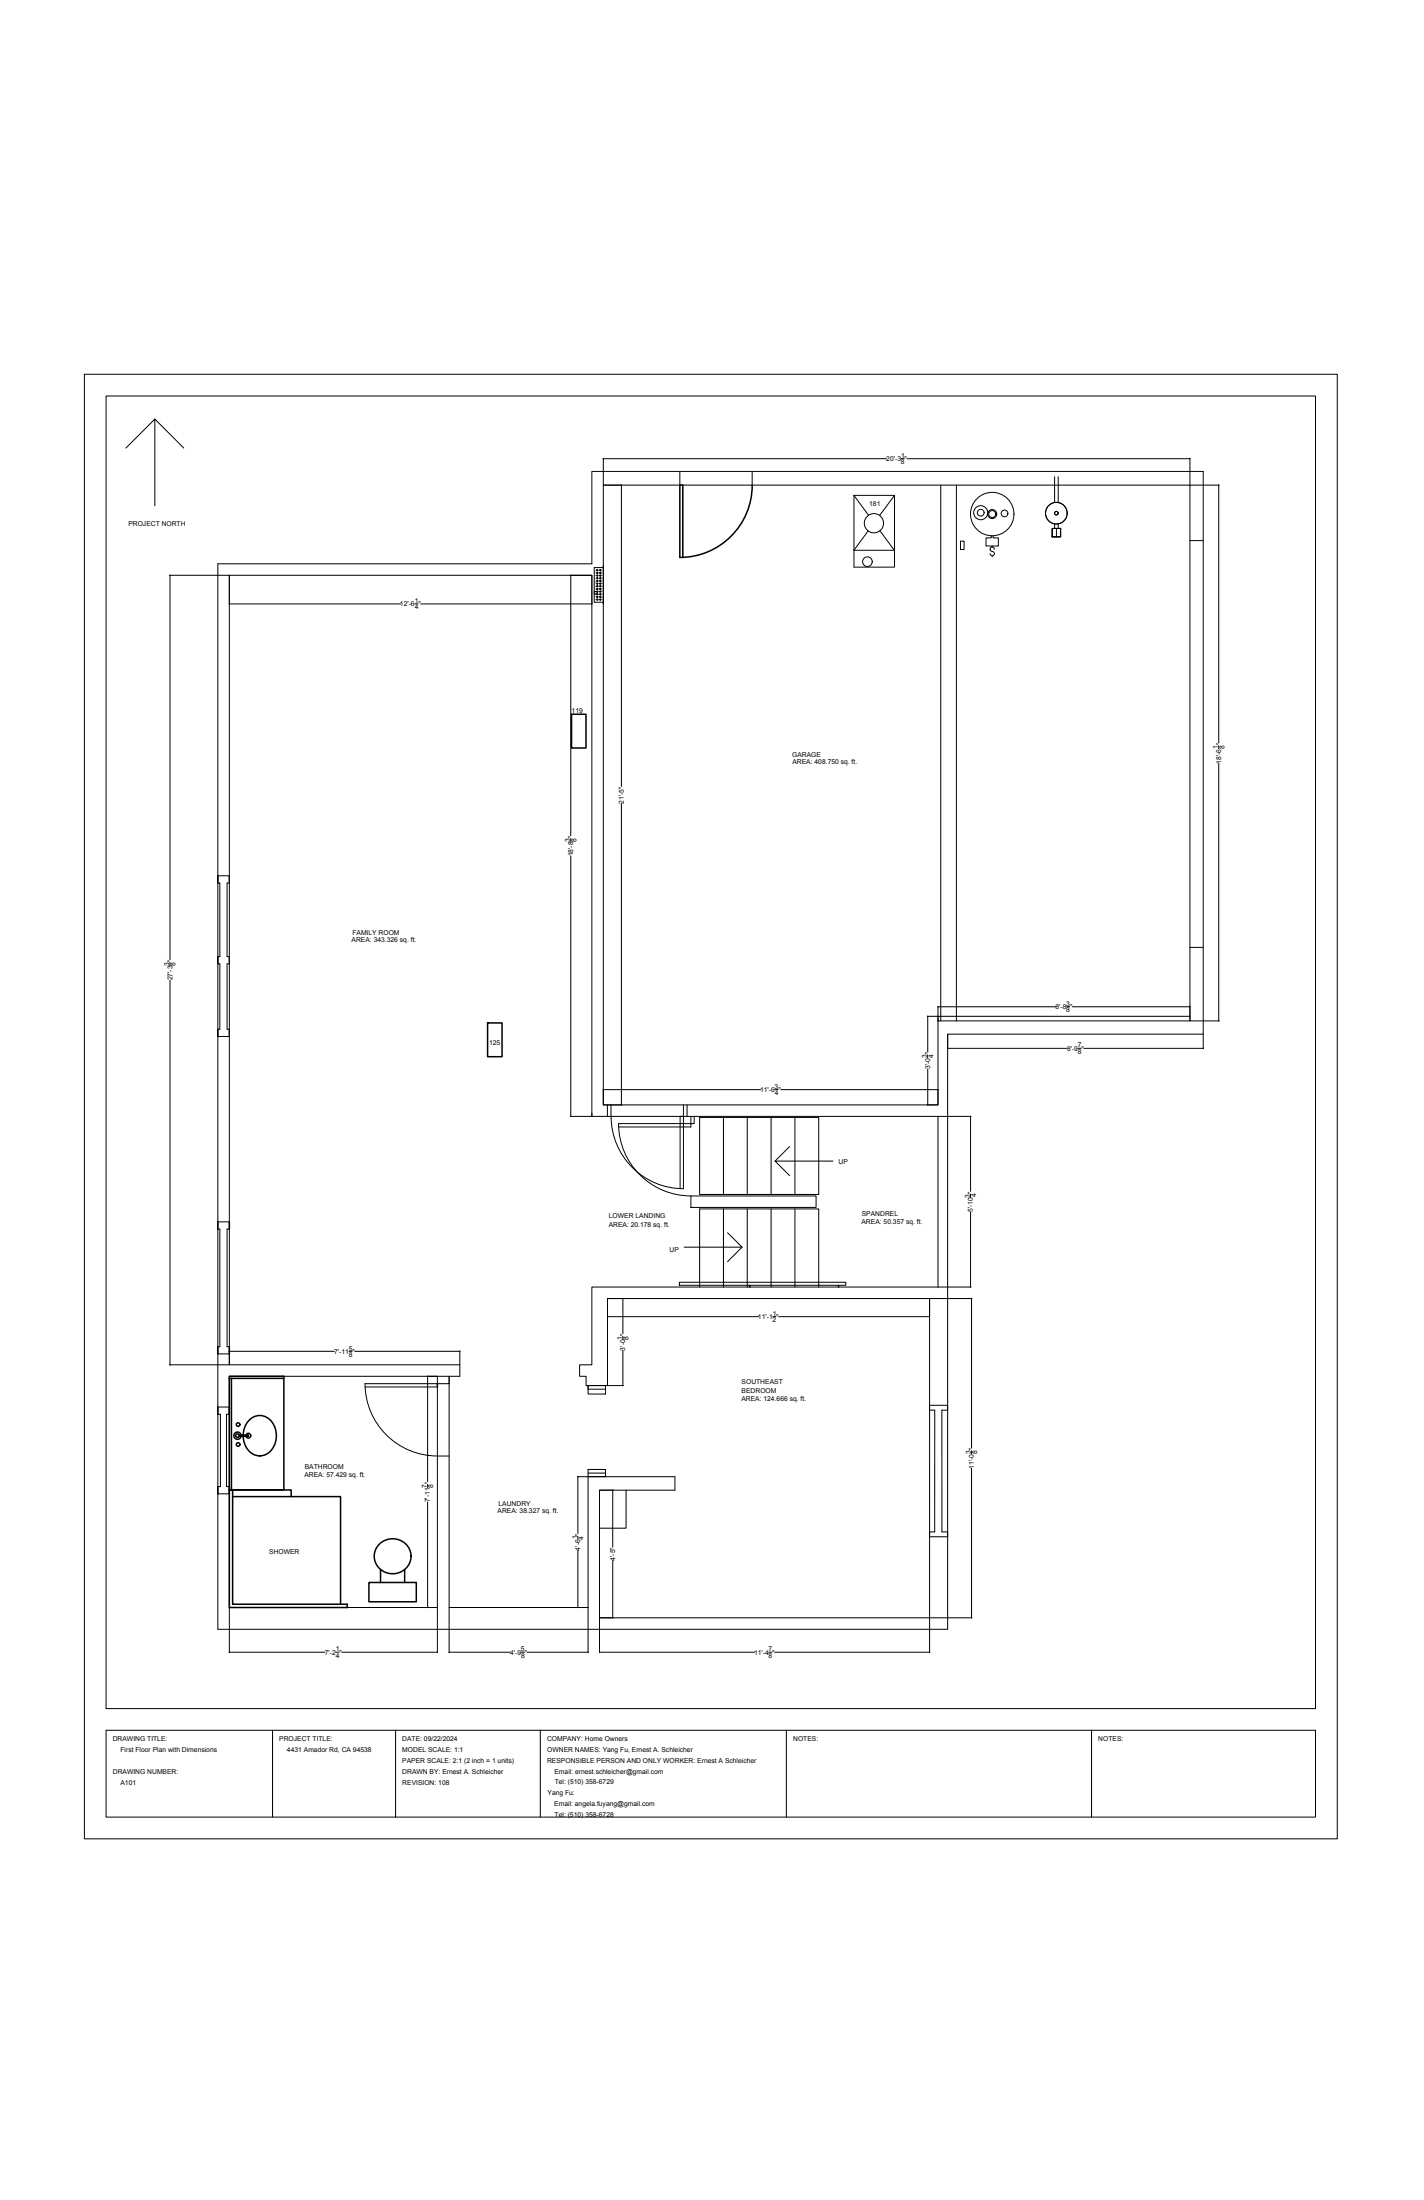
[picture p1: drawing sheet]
<svg xmlns="http://www.w3.org/2000/svg" width="279mm" height="432mm" viewBox="0 0 279 432" stroke-linecap="round" stroke-linejoin="round" font-family="sans-serif">
<!-- layer: A101-Floorplan-1st-floor -->
<g fill="none" stroke="#000" stroke-width=".2">
<path d="M133.4 92.5v2.7M147.6 92.5v2.7M167.6 97.2v14.1h7.9v-14.1M167.6 97.2h7.9l-2.9 4M167.6 97.2l2.8 3.9M184.6 95.2v105.2M187.6 95.2v105.2M206.9 93.6v5M207.6 93.6v5M42.7 110.7h73.4v-18.2h120v110.5h-50.2v116.8h-143.2zM116.6 116.1h.6v.5h-.6zM117.1 111.9h.2"/>
<path d="M117.1 112.4h.2M117.1 113h.2M117.1 113.5h.2M117.1 114h.2M117.1 114.5h.2M117.1 115.1h.2M117.1 115.6h.2M117.1 116.1h.2M117.1 116.6h.2M117.1 117.2h.2M117.1 117.7h.2M117.2 111.8v.2"/>
<path d="M117.2 112.3v.3M117.2 112.9v.2M117.2 113.4v.2M117.2 113.9v.2M117.2 114.4v.3M117.2 114.9v.3M117.2 115.5v.2M117.2 116v.2M117.2 116.5v.3M117.2 117v.3M117.2 117.6v.2M117.7 111.9h.2"/>
<path d="M117.7 112.4h.2M117.7 113h.2M117.7 113.5h.2M117.7 114h.2M117.7 114.5h.2M117.7 115.1h.2M117.7 115.6h.2M117.7 116.1h.2M117.7 116.6h.2M117.7 117.2h.2M117.7 117.7h.2M117.8 111.8v.2"/>
<path d="M117.8 112.3v.3M117.8 112.9v.2M117.8 113.4v.2M117.8 113.9v.2M117.8 114.4v.3M117.8 114.9v.3M117.8 115.5v.2M117.8 116v.2M117.8 116.5v.3M117.8 117v.3M117.8 117.6v.2M118.4 111.4h-1.8v6.8h1.8"/>
<path d="M118.4 111v7.6M170.3 104.2l-2.8 3.8h8M172.7 104.2l2.8 3.9M188.5 106.2h.7v1.7h-.7zM194.5 105.2v.4h-1v1.6h2.4v-1.6h-1.1v-.4M194.7 107.2v.2M194.7 109.1v.1M194.7 108.2a.43 .43 0 0 1 .4 .5 .43 .43 0 0 1-.4 .4 .43 .43 0 0 1-.4-.4M195.1 107.8a.43 .43 0 0 0-.4-.4 .43 .43 0 0 0-.4 .4 .43 .43 0 0 0 .4 .4M206.4 103.7h1.7v1.7h-1.7h1.7v-1.7h-1.7v1.7zM206.9 102.8v.9M207.3 103.7v1.7"/>
<path d="M207.6 102.8v.9M233.5 106.1h2.6M42.7 171.9h2.3v1.4h-.4v14.5h.4v1.4h-.4v12.8h.4v1.4h-2.3M42.7 173.3h.4v14.5h-.4M42.7 189.2h.4v12.8h-.4M233.5 199.5h-49.5v17.4h-65.6v-121.7h115.1v105.2h-49.5M233.5 185.9h2.6M116.1 219.1v-106.2h-71.1v155h45.2v2.2h-45.2v45.4h40.8v-45.4M116.1 219.1h67.9v33.5h-67.9v15.3h-2.4v2.2h1.3v1.8h4.2v-17h63.2v62.6h-64.8v-25h14.8v-2.7h-17M116.1 218.5v.6M119.2 216.9v2.2M119.9 216.9a15.7 15.7 0 0 0 2.7 10.6 14.2 14.2 0 0 0 11.5 5.8"/>
<path d="M134.1 219.1h-.7v14.2M134.1 216.9v16.4M134.8 216.9v2.2M135.6 219.1v1.4h.6v-1.4M137.3 219.3h23.3v15.1h-23.3zM142 219.3v15.1M146.6 219.3v15.1M151.3 219.3v15.1M156 219.3v15.1M42.7 239.8h2.3M121.4 221.2h14.2v-.7h-14.2a14.2 14.2 0 0 0 14.2 14.2M135.6 234.7h24.5v2.3h-24.5z"/>
<path d="M142 237.3v15.3M146.6 237.3v15.3M151.3 237.3v15.3M154.9 225l-2.8 2.9M156 237.3v15.3M163.4 227.9h-11.3l2.8 2.8M42.7 241.2h.4v23.1h-.4M45 241.2h-.4v23.1h.4M133.3 251.7h32.7v.6h-32.7zM137.3 252.6v-15.3h23.3v15.3M142.8 241.9l2.8 2.9h-11.4M145.6 244.8l-2.8 2.8"/>
<path d="M147.1 252.3v.3M147.2 252.3v.3M164.5 252.3v.3M164.6 252.3v.3M42.7 276.2h2.3M42.7 277.6h.6v14.2h-.6M42.7 265.7h2.3M45 277.6h-.6v14.2h.6M71.6 271.6h16.5M71.6 272.2h14.2M71.6 271.6a14.2 14.2 0 0 0 14.2 14.2h2.3M88.1 270.1v45.4h27.3v-27.1h3.4v1.4"/>
<path d="M115.4 271.9h3.4v1.7h-3.4zM115.4 271.9v.8h3.4M182.4 276.8h1v23.9h-1M182.4 275.8h3.5M185.9 276.8h-1.1v23.9h1.1M42.7 293.2h2.3M115.4 289.1h3.4M122.8 292.5v7.4h-5.2M182.4 301.6h3.5"/>
<circle cx="117.2" cy="114" r=".12"/>
<circle cx="117.2" cy="116.1" r=".12"/>
<circle cx="117.2" cy="112.4" r=".12"/>
<circle cx="117.2" cy="113.5" r=".12"/>
<circle cx="117.2" cy="116.6" r=".12"/>
<circle cx="117.2" cy="113" r=".12"/>
<circle cx="117.2" cy="115.1" r=".12"/>
<circle cx="117.2" cy="117.2" r=".12"/>
<circle cx="117.2" cy="117.7" r=".12"/>
<circle cx="117.2" cy="114.5" r=".12"/>
<circle cx="117.2" cy="111.9" r=".12"/>
<circle cx="117.2" cy="115.6" r=".12"/>
<circle cx="117.8" cy="112.4" r=".12"/>
<circle cx="117.8" cy="117.2" r=".12"/>
<circle cx="117.8" cy="113" r=".12"/>
<circle cx="117.8" cy="113.5" r=".12"/>
<circle cx="117.8" cy="114" r=".12"/>
<circle cx="117.8" cy="117.7" r=".12"/>
<circle cx="117.8" cy="115.6" r=".12"/>
<circle cx="117.8" cy="114.5" r=".12"/>
<circle cx="117.8" cy="111.9" r=".12"/>
<circle cx="117.8" cy="115.1" r=".12"/>
<circle cx="117.8" cy="116.6" r=".12"/>
<circle cx="117.8" cy="116.1" r=".12"/>
<circle cx="170.2" cy="110.2" r=".95"/>
<circle cx="171.5" cy="102.7" r="1.89"/>
<circle cx="192.4" cy="100.6" r="1.38"/>
<circle cx="192.4" cy="100.6" r=".66"/>
<circle cx="194.7" cy="100.9" r="4.3"/>
<circle cx="194.7" cy="100.9" r=".88"/>
<circle cx="194.7" cy="100.9" r=".68"/>
<circle cx="197.1" cy="100.8" r=".66"/>
<circle cx="207.3" cy="100.7" r="2.12"/>
<circle cx="207.3" cy="100.7" r=".35"/>
</g>
<!-- layer: Title Block -->
<path d="M20.8 339.6h237.3v17h-237.3z" fill="none" stroke="#000" stroke-width=".2"/>
<!-- layer: 00-page-edge -->
<path d="M16.6 73.5h245.8v287.4h-245.8zM20.8 77.7h237.3v257.7h-237.3zM24.7 87.9l5.7-5.6v17M30.4 82.3l5.7 5.6M20.8 339.6h.1M53.5 339.6v17M77.6 339.6v17M106 339.6v17M154.3 339.6v17M214.2 339.6v17" fill="none" stroke="#000" stroke-width=".2"/>
<!-- layer: A101-Floorplan-1st-floor -->
<g fill="none" stroke="#000" stroke-width=".3">
<path d="M147.6 95.2a14.2 14.2 0 0 1-14.2 14.2v-14.2h.6v14.2M112.1 140.2h2.9v6.6h-2.9zM42.7 171.9v1.4M42.7 187.8v1.4M42.7 202v1.4M95.7 200.8h2.8v6.6h-2.8zM42.7 239.8v1.4M45 239.8v1.4M42.7 264.3v1.4M42.7 276.2v1.4M45 270.5v-.4h10.7v22.3h-10.3M45 264.3v1.4"/>
<path d="M45 270.5v22.7M45 270.5h10.7M45.4 270.5v21.9M49.2 278.5a3 3 0 0 1 4.8 1.7 4.2 4.2 0 0 1-2.4 5.5 3.3 3.3 0 0 1-3.8-3.1 4.4 4.4 0 0 1 1.4-4.1zM85.8 271.6v.6M42.7 291.8v1.4M45 292.4h.6v22.5h22.5v.6h-23.1zM45 292.4h.4M45.6 293.7h21.2v21.2M45.6 292.4h11.5v1.3M46.9 281.7h1.8v.2h-1.8M72.4 310.6h9.3v3.8h-9.3z"/>
<path d="M74.5 303a3.5 3.5 0 0 1 5-.1 3.5 3.5 0 0 1 .1 5 3.5 3.5 0 0 1-5 .1 3.5 3.5 0 0 1-.1-5zM74.7 308v2.6M79.4 308v2.6"/>
<circle cx="46.7" cy="279.6" r=".35"/>
<circle cx="46.6" cy="281.8" r=".71"/>
<circle cx="46.6" cy="281.8" r=".35"/>
<circle cx="46.7" cy="283.5" r=".35"/>
<circle cx="48.7" cy="281.8" r=".47"/>
</g>
<!-- layer: A101-Dimensions -->
<g fill="none" stroke="#000" stroke-width=".2">
<path d="M118.4 89.9v5.3M118.4 90h55.5M118.4 95.2h3.6M118.4 90l-.1 .1M121.9 95.2l.1 .1M121.9 95.2v59.2M176.8 90h.6M177.9 90l55.5 .1M233.5 89.9v5.3h5.7M239.2 95.3l-.1 50.5M33.3 112.9h11.7M33.3 112.9h.1"/>
<path d="M33.4 112.9v75.5M45 112.9v5.7M45 118.5h33.6M45 118.5v.1M81.4 118.5h.6M82.5 118.5h33.6M111.9 112.9h4.2M112 112.9h.1M112 112.9v51.1M116.1 112.9v5.7M116.1 118.5v.1M121.9 157.7v59.2"/>
<path d="M239.1 146.3v.7M239.1 149.8v50.6M112 164.6v.6M112 168v51.1M33.3 188.9v.6M33.4 192.4v75.5M181.9 199.5h2.1M182 199.4l.1 .1M182 199.5v7M184 197.5v2.8M184 197.6h23.1M184.1 197.6h-.1"/>
<path d="M209.3 197.6h.6M210.4 197.6h23M233.5 197.5v2.8M111.9 219.1h4.2M112 219.1h.1M118.4 213.8v3M118.4 213.9h30.8M118.4 213.8l-.1 .1M118.4 216.9h3.6M121.9 216.8l.1 .1M152 213.9h.7M153.2 213.9h30.8"/>
<path d="M182 207v.7M182 209.8l.1 7.1M184 213.8v3l-2.1 .1M184.1 219.1h6.4M184.1 213.8l-.1 .1M190.4 219.1h.1M190.4 219.1v14.7M233.5 200.4h5.7M239.1 200.3l.1 .1M190.4 234.4v.6M190.4 237.9v14.7M119.2 254.9v3.6"/>
<path d="M119.2 258.4h29.6M119.2 258.4h.1M119.2 254.9h3.1M122.2 254.8v.1M122.2 254.9v6.9M151.6 258.4h.6M152.8 258.4h29.6M182.4 254.9v3.6M182.4 258.4h.1M182.4 254.9h8.3M184.1 252.6h6.4M190.4 252.6h.1"/>
<path d="M190.6 254.8l.1 .1M190.6 254.9v29.3M33.3 267.9h.1M45 265.1v2.8h-11.7M45 265.2h20.6M45 265.2v.1M68.5 265.2h.6M69.6 265.2h20.6M83.8 270.1h2M83.9 270.1v.1M83.9 270.1v20.7M90.2 265.1v2.8"/>
<path d="M90.3 265.2l-.1 .1M119.2 271.9h3.1M122.2 271.9v.1M122.2 262.3v.6M122.2 265v6.9M83.9 291.3v.7M83.9 294.8v20.7M113.3 289.8h2.1M113.4 289.8v11.2M117.7 292.5h2.6M120.2 292.4v11.3M190.6 284.7v.7"/>
<path d="M190.6 288.2l.1 29.4M45 315.5v8.9M83.8 315.5h2M85.8 315.5v8.9M88.1 315.5v8.9M113.3 315.5h2.1M113.4 315.5h.1M113.4 301.5v.7M113.4 304.4v11.1M115.4 315.5v8.9M117.6 317.6v6.8M117.7 317.5h2.6"/>
<path d="M120.2 317.5v.1M120.2 306.3v11.2M182.4 317.6v6.8M182.4 317.5h8.3M45 324.3h18.8M45 324.3h.1M65.9 324.3h.6M67.1 324.3h18.7M85.8 324.3h.1M88.1 324.3h12M88.2 324.3h-.1M102.3 324.3h.6"/>
<path d="M103.4 324.3h12M115.4 324.3h.1M117.6 324.3h30.4M117.7 324.3h-.1M150.8 324.3h.7M152 324.3h30.4M182.4 324.3h.1"/>
</g>
<!-- layer: A101-Text -->
<path d="M185.9 203v2.8M185.9 205.8h23.5M186 205.7l-.1 .1M211.5 205.8h.6M212.6 205.8h23.5M236.1 203v2.8M236.1 205.7l-.1 .1" fill="none" stroke="#000" stroke-width=".2"/>
<g font-size="1.3">
<text x="176.8" y="89.9">1</text>
<text x="173.9" y="90.5">20'-3 &quot;</text>
<text x="176.7" y="91.1">8</text>
<text x="170.5" y="99.4">181</text>
<text x="25.2" y="103.2">PROJECT NORTH</text>
<text x="78.5" y="119">12'-6 &quot;</text>
<text x="81.4" y="119.6">4</text>
<text x="81.4" y="118.4">1</text>
<text x="112.2" y="139.8">119</text>
<text x="155.4" y="148.7">GARAGE</text>
<text x="155.5" y="150">AREA: 408.750 sq. ft.</text>
<text x="239" y="147" transform="rotate(-90 239 147)">1</text>
<text x="239.6" y="149.9" transform="rotate(-90 239.6 149.9)">18'-6 &quot;</text>
<text x="240.2" y="147" transform="rotate(-90 240.2 147)">8</text>
<text x="122.4" y="157.7" transform="rotate(-90 122.4 157.7)">21'-5&quot;</text>
<text x="111.8" y="165.2" transform="rotate(-90 111.8 165.2)">3</text>
<text x="113.1" y="165.2" transform="rotate(-90 113.1 165.2)">8</text>
<text x="112.5" y="168.1" transform="rotate(-90 112.5 168.1)">18'-8 &quot;</text>
<text x="69" y="184.8">AREA: 343.326 sq. ft.</text>
<text x="69.1" y="183.5">FAMILY ROOM</text>
<text x="33.2" y="189.6" transform="rotate(-90 33.2 189.6)">3</text>
<text x="34.5" y="189.6" transform="rotate(-90 34.5 189.6)">8</text>
<text x="33.8" y="192.4" transform="rotate(-90 33.8 192.4)">27'-3 &quot;</text>
<text x="209.2" y="197.4">3</text>
<text x="207.1" y="198.1">8'-8 &quot;</text>
<text x="209.2" y="198.7">8</text>
<text x="96" y="205.2">125</text>
<text x="181.9" y="207.7" transform="rotate(-90 181.9 207.7)">3</text>
<text x="182.5" y="209.8" transform="rotate(-90 182.5 209.8)">3'-0 &quot;</text>
<text x="183.1" y="207.7" transform="rotate(-90 183.1 207.7)">4</text>
<text x="209.4" y="206.2">8'-9 &quot;</text>
<text x="211.5" y="205.6">7</text>
<text x="211.5" y="206.9">8</text>
<text x="149.1" y="214.3">11'-6 &quot;</text>
<text x="152" y="213.7">3</text>
<text x="152" y="215">4</text>
<text x="164.5" y="228.4">UP</text>
<text x="119.5" y="239.1">LOWER LANDING</text>
<text x="169.1" y="238.7">SPANDREL</text>
<text x="190.3" y="235" transform="rotate(-90 190.3 235)">3</text>
<text x="190.9" y="237.9" transform="rotate(-90 190.9 237.9)">5'-10 &quot;</text>
<text x="191.5" y="235" transform="rotate(-90 191.5 235)">4</text>
<text x="119.4" y="240.8">AREA: 20.178 sq. ft.</text>
<text x="131.4" y="245.7">UP</text>
<text x="169" y="240.3">AREA: 50.357 sq. ft.</text>
<text x="122" y="262.9" transform="rotate(-90 122 262.9)">1</text>
<text x="123.3" y="263" transform="rotate(-90 123.3 263)">8</text>
<text x="148.7" y="258.9">11'-1 &quot;</text>
<text x="151.6" y="259.5">2</text>
<text x="151.6" y="258.3">1</text>
<text x="65.6" y="265.7">7'-11 &quot;</text>
<text x="68.4" y="265.1">5</text>
<text x="68.4" y="266.4">8</text>
<text x="122.7" y="265.1" transform="rotate(-90 122.7 265.1)">3'-0 &quot;</text>
<text x="145.5" y="275">AREA: 124.666 sq. ft.</text>
<text x="145.5" y="271.7">SOUTHEAST</text>
<text x="145.5" y="273.4">BEDROOM</text>
<text x="190.5" y="285.4" transform="rotate(-90 190.5 285.4)">3</text>
<text x="191.7" y="285.4" transform="rotate(-90 191.7 285.4)">8</text>
<text x="59.7" y="289.9">AREA: 57.429 sq. ft.</text>
<text x="59.8" y="288.4">BATHROOM</text>
<text x="83.7" y="292" transform="rotate(-90 83.7 292)">7</text>
<text x="85" y="292" transform="rotate(-90 85 292)">8</text>
<text x="191.1" y="288.3" transform="rotate(-90 191.1 288.3)">11'-0 &quot;</text>
<text x="84.4" y="294.9" transform="rotate(-90 84.4 294.9)">7'-11 &quot;</text>
<text x="97.6" y="297">AREA: 38.327 sq. ft.</text>
<text x="97.8" y="295.6">LAUNDRY</text>
<text x="52.8" y="305">SHOWER</text>
<text x="113.2" y="302.2" transform="rotate(-90 113.2 302.2)">1</text>
<text x="113.9" y="304.3" transform="rotate(-90 113.9 304.3)">4'-6 &quot;</text>
<text x="114.5" y="302.2" transform="rotate(-90 114.5 302.2)">4</text>
<text x="120.7" y="306.3" transform="rotate(-90 120.7 306.3)">4'-5&quot;</text>
<text x="63.7" y="324.8">7'-2 &quot;</text>
<text x="65.9" y="325.4">4</text>
<text x="65.9" y="324.1">1</text>
<text x="100.1" y="324.7">4'-9 &quot;</text>
<text x="102.2" y="324.1">5</text>
<text x="102.2" y="325.4">8</text>
<text x="147.9" y="324.8">11'-4 &quot;</text>
<text x="150.8" y="324.1">7</text>
<text x="150.8" y="325.4">8</text>
<text x="22.1" y="341.8">DRAWING TITLE:</text>
<text x="54.8" y="341.7">PROJECT TITLE:</text>
<text x="78.9" y="341.7">DATE: 09/22/2024</text>
<text x="107.3" y="341.7">COMPANY: Home Owners</text>
<text x="155.6" y="341.7">NOTES:</text>
<text x="215.5" y="341.7">NOTES:</text>
<text x="23.7" y="343.9">First Floor Plan with Dimensions</text>
<text x="56.3" y="343.9">4431 Amador Rd, CA 94538</text>
<text x="78.9" y="343.9">MODEL SCALE: 1:1</text>
<text x="78.9" y="346">PAPER SCALE: 2:1 (2 inch = 1 units)</text>
<text x="107.3" y="346">RESPONSIBLE PERSON AND ONLY WORKER: Ernest A Schleicher</text>
<text x="107.4" y="343.8">OWNER NAMES: Yang Fu, Ernest A. Schleicher</text>
<text x="22.1" y="348.1">DRAWING NUMBER:</text>
<text x="23.6" y="350.3">A101</text>
<text x="78.9" y="348.1">DRAWN BY: Ernest A. Schleicher</text>
<text x="78.9" y="350.3">REVISION: 108</text>
<text x="107.4" y="352.4">Yang Fu:</text>
<text x="108.8" y="348.1">Email: ernest.schleicher@gmail.com</text>
<text x="108.8" y="350.2">Tel: (510) 358-6729</text>
<text x="108.8" y="354.5">Email: angela.fuyang@gmail.com</text>
<text x="108.8" y="356.7">Tel: (510) 358-6728</text>
</g>
<g font-size=".3">
<text x="116.7" y="112">nc</text>
<text x="116.7" y="112.5">nc</text>
<text x="116.7" y="113.1">nc</text>
<text x="116.7" y="113.6">11</text>
<text x="117.9" y="112">1</text>
<text x="117.9" y="112.6">2</text>
<text x="117.9" y="113.1">3</text>
<text x="117.9" y="113.6">4</text>
<text x="116.6" y="114.7">13</text>
<text x="116.6" y="115.2">14</text>
<text x="116.6" y="115.7">15</text>
<text x="116.7" y="117.8">nc</text>
<text x="116.7" y="114.1">12</text>
<text x="116.7" y="116.5">16</text>
<text x="116.7" y="117.3">nc</text>
<text x="117.9" y="114.1">5</text>
<text x="117.9" y="117.3">10</text>
<text x="117.9" y="115.2">6</text>
<text x="117.9" y="115.7">7</text>
<text x="117.9" y="117.8">nc</text>
<text x="118" y="114.6">nc</text>
<text x="118" y="116.2">8</text>
<text x="118" y="116.7">9</text>
</g>
</svg>
